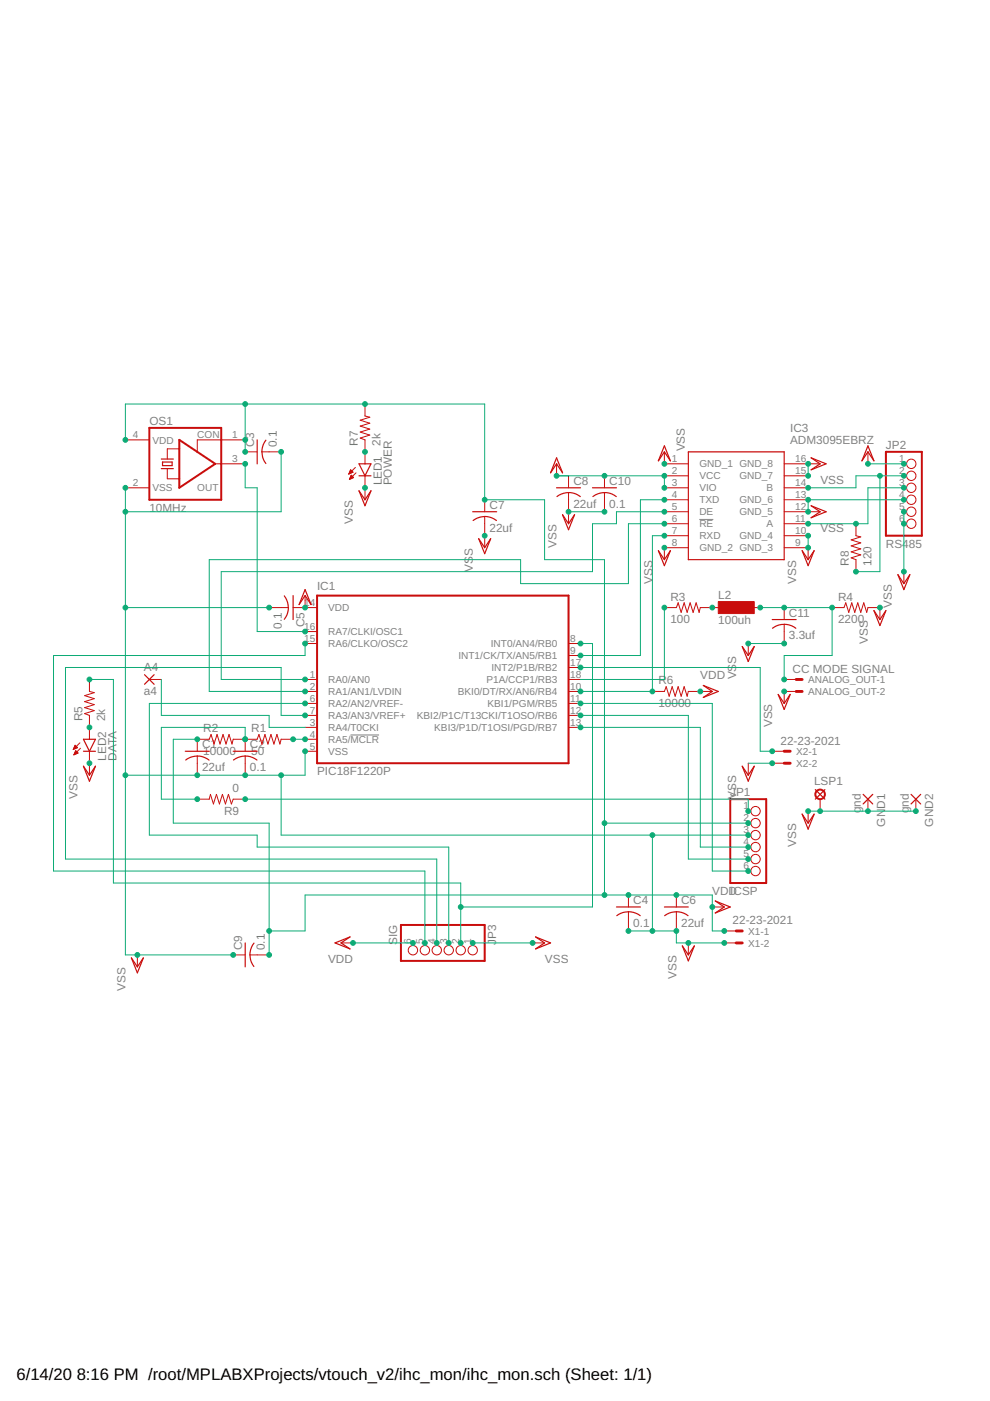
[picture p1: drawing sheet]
<svg xmlns="http://www.w3.org/2000/svg" width="210mm" height="297mm" viewBox="0 0 210 297" stroke-linecap="round" stroke-linejoin="round" font-family="sans-serif">
<path d="M148.3 110.1h2.9M74.3 155.8h6.1" fill="none" stroke="#808080" stroke-width=".21"/>
<g fill="none" stroke="#c90d0c" stroke-width=".42">
<path d="M31.7 90.7h15.2v15.3h-15.2zM38 93.3l7.6 5-7.6 5.1zM187.8 95.8h7.7v17.8h-7.7zM67.2 126.3h53.3v35.5h-53.3zM154.8 169.4h7.7v17.8h-7.7zM85 196.1h17.8v7.6h-17.8z"/>
<circle cx="173.9" cy="168.4" r="1.02"/>
</g>
<g fill="none" stroke="#c90d0c" stroke-width=".21">
<path d="M26.6 93.3h5.1M35.5 99.4v2.1h2.5M38 95.2h-2.5v2.1M45.6 98.3h6.4M52 93.3h-10.2v2.5M52 95.8h2.5M55.5 95.8h4.1M74.2 99.9h.4M74.3 99.8h.2M74.3 99.7h.1M74.3 99.6l.5 .5-.8 .4zM75.4 99.1l-1.4 1.4"/>
<path d="M77.4 85.7v2.5l1 .3-2 .6 2 .6-2 .6 2 .7-2 .6 2 .6-2 .7 1 .4v5M118 98.3v2.6M140.9 95.8v2.5h5M166.3 98.3h7.6M184 95.8v2.5M191.6 98.3h.6M26.6 103.4h5.1M74 100.5h.1M74 100.4h.2M74.1 100.3h.4M74.1 100.1h.7M74.1 101.6h.1"/>
<path d="M74.1 100h.6M74.1 101.5h.4M74.2 101.3h.6M74.3 101.2h.6M74.3 101.1h.5M74.4 101h.3M74.4 100.9h.2M75 101.3l-.5-.5-.4 .8M75 101.3l-.9 .3M75.5 100.2l-1.4 1.4M77.4 100.9v5.1M102.8 106v2.5"/>
<path d="M102.8 109.5v6.6M120.5 100.9v2.5M120.5 104.4v6.6M128.2 100.9v2.5M128.2 104.4v4.1M140.9 100.9h5M140.9 103.4h5M140.9 106h5M140.9 108.5h5M140.9 111h5M140.9 113.6h5M145.9 116.1h-5v2.6"/>
<path d="M166.3 100.9h5M166.3 103.4h5M166.3 106h5M166.3 108.5h7.6M166.3 111h5M166.3 113.6h5M166.3 116.1h5v2.6M181.5 111v2.6l1 .2-2 .7 2 .6-2 .6 2 .7-2 .6 2 .6-2 .7 1 .4v2.5M191.6 100.9h.6M191.6 103.4h.6M191.6 106h.6M191.6 108.5h.6"/>
<path d="M191.6 111h.6M57.1 128.8h4M62.1 128.8h5.1M64.7 136.4h2.5M64.7 133.9h2.5M64.7 126.3v2.5M120.5 136.4h2.6M120.5 139h2.6M140.9 128.8h2.5l.4-1 .6 2 .7-2 .6 2 .6-2 .7 2 .6-2 .6 2 .3-1h5.1M158.6 128.8h2.6M158.6 136.4v2.6M166.3 128.8v2.6"/>
<path d="M166.3 132.4v4M176.4 128.8h2.5l.4-1 .7 2 .6-2 .6 2 .7-2 .6 2 .6-2 .7 2 .2-1h2.6v2.6M191.6 121.2v2.5M15.6 158.9h.1M15.6 158.7h.3M15.7 158.6h.5M15.7 158.5h.7M15.7 160h.2M15.8 158.4h.5M15.8 159.9h.4M15.8 158.3h.4M15.8 159.7h.6"/>
<path d="M15.9 159.6h.6M15.9 158.2h.2M15.9 158l-.4 .9M15.9 158l.5 .5M15.9 158h.1M15.9 159.5h.5M16 159.4h.3M16 159.2h.1M16 159.2l.6 .5-.9 .3zM16.4 158.5l-.9 .4M16.9 157.5l-1.4 1.4M17.1 158.6l-1.4 1.4"/>
<path d="M19 144.1v2.5l1 .3-2.1 .6 2.1 .6-2.1 .7 2.1 .6-2.1 .6 2.1 .7-2.1 .6 1.1 .4v5M19 159.3v5.1M31.7 144.1h2.5M52 156.7v2.6M62.1 156.7h-2.5l-.2 1.1-.7-2.1-.6 2.1-.7-2.1-.6 2.1-.6-2.1-.7 2.1-.6-2.1-.4 1h-5.1l-.2 1.1-.6-2.1-.7 2.1-.6-2.1-.6 2.1-.7-2.1-.6 2.1-.7-2.1-.3 1h-2.6v2.6M64.7 149.1h2.5M64.7 151.7h2.5M64.7 154.2h2.5M64.7 156.7h2.5M64.7 159.3h2.5M64.7 144.1h2.5M64.7 146.6h2.5"/>
<path d="M120.5 149.1h2.6M120.5 151.7h2.6M120.5 154.2h2.6M120.5 141.5h2.6M120.5 144.1h2.6M120.5 146.6h2.6M138.3 146.6h2.6l.3-1 .7 2 .6-2 .7 2 .6-2 .6 2 .7-2 .6 2 .2-1h5.1M163.7 159.3h2.6M166.3 144.1h2.5M168.8 146.6h-2.5v2.5M41.8 160.3v4.1M41.8 169.4h2.6l.2-1 .7 2.1 .6-2.1 .6 2.1 .7-2.1 .6 2.1 .6-2.1 .7 2.1 .3-1.1h2.6"/>
<path d="M52 160.3v4.1M158.6 172h.6M158.6 174.5h.6M158.6 177.1h.6M158.6 179.6h.6M158.6 161.8v2.6M163.7 161.8h2.6M171.3 172v2.5M173.9 169.4v2.6M184 169.4v2.6M194.2 169.4v2.6M72.3 199.9h2.5"/>
<path d="M87.5 199.9v.6M90.1 199.9v.6M92.6 199.9v.6M95.1 199.9v.6M97.7 199.9v.6M100.2 199.9v.6M112.9 199.9h2.6M133.2 189.8v2.5M133.2 193.3v4.1M143.4 189.8v2.5M143.4 193.3v4.1M145.9 199.9v2.6"/>
<path d="M151 192.3h2.6M153.6 197.4h2.5M153.6 199.9h2.5M158.6 182.1h.6M158.6 184.7h.6M29.1 202.5v2.5M49.4 202.5h2.6M53 202.5h4.1"/>
<circle cx="193.2" cy="98.3" r=".99"/>
<circle cx="193.2" cy="106" r=".99"/>
<circle cx="193.2" cy="111" r=".99"/>
<circle cx="193.2" cy="100.9" r=".99"/>
<circle cx="193.2" cy="108.5" r=".99"/>
<circle cx="193.2" cy="103.4" r=".99"/>
<circle cx="160.2" cy="172" r=".99"/>
<circle cx="160.2" cy="174.5" r=".99"/>
<circle cx="160.2" cy="177.1" r=".99"/>
<circle cx="160.2" cy="179.6" r=".99"/>
<circle cx="160.2" cy="184.7" r=".99"/>
<circle cx="160.2" cy="182.1" r=".99"/>
<circle cx="87.5" cy="201.5" r=".99"/>
<circle cx="90.1" cy="201.5" r=".99"/>
<circle cx="92.6" cy="201.5" r=".99"/>
<circle cx="95.1" cy="201.5" r=".99"/>
<circle cx="97.7" cy="201.5" r=".99"/>
<circle cx="100.2" cy="201.5" r=".99"/>
</g>
<path d="M166.3 159.3h1.2M168.8 144.1h1.3M168.8 146.6h1.3M166.3 161.8h1.2M156.1 197.4h1.3M156.1 199.9h1.3" fill="none" stroke="#c90d0c" stroke-width=".61"/>
<g fill="none" stroke="#c90d0c" stroke-width=".25">
<path d="M34.2 99.4h2.5M34.2 97.3h2.5M34.5 98h2v.7h-2zM54.5 93.3v5M55.5 95.8l.2 1.1 .7 1.4M56.4 93.3l-.6 .9-.3 1.6M76.1 98.3h2.6l-1.3 2.6zM118 97.1l1.3 3.1-1.3-1.9-1.3 1.9zM140.9 94.5l1.2 3.2-1.2-1.9-1.3 1.9zM145.9 95.8h20.4v22.9h-20.4zM172 97.1l3.2 1.2-3.2 1.3 1.9-1.3zM184 94.5l1.3 3.2-1.3-1.9-1.2 1.9z"/>
<path d="M76.1 100.9h2.6M76.1 104.1l1.3 1.9 1.3-1.9-1.3 3.1zM100.2 108.5h5.1M100.3 110.4a4 4 0 0 1 5 0M101.5 114.2l1.3 1.9 1.2-1.9-1.2 3.2zM118 103.4h5.1M118.1 105.3a4 4 0 0 1 4.9 0M119.3 109.1l1.2 1.9 1.3-1.9-1.3 3.2zM125.6 103.4h5.1M125.7 105.3a4 4 0 0 1 5 0M139.6 116.8l1.3 1.9 1.2-1.9-1.2 3.1zM170.1 116.8l1.2 1.9 1.3-1.9-1.3 3.1z"/>
<path d="M172 107.2l3.2 1.3-3.2 1.3 1.9-1.3zM60.3 126.3l.7 1.5 .1 1M61.2 128.8l-.4 1.6-.5 .9M62.1 126.3v5.1M64.7 125l1.3 3.2-1.3-1.9-1.3 1.9zM157.4 137.1l1.2 1.9 1.3-1.9-1.3 3.2zM163.7 131.4h5.1M163.8 133.2a4 4 0 0 1 4.9 0M185.3 129.5l1.3 1.9 1.2-1.9-1.2 3.1zM190.4 121.8l1.2 1.9 1.3-1.9-1.3 3.2zM17.7 159.3h2.5M17.7 156.7h2.5l-1.2 2.6z"/>
<path d="M30.6 143l2.1 2.1M32.7 143l-2.1 2.1M39.3 159.3h5.1M49.4 159.3h5.1M149.1 145.3l3.2 1.3-3.2 1.3 1.9-1.3zM165 147.2l1.3 1.9 1.2-1.9-1.2 3.2zM17.7 162.5l1.3 1.9 1.2-1.9-1.2 3.1zM39.4 161.1a4 4 0 0 1 4.9 0M49.5 161.1a4.1 4.1 0 0 1 5 0M157.4 162.5l1.2 1.9 1.3-1.9-1.3 3.1zM170.1 172.6l1.2 1.9 1.3-1.9-1.3 3.2zM172.9 167.4l2 2"/>
<path d="M174.9 167.4l-2 2M183 168.4l2 2.1M185 168.4l-2 2.1M193.2 168.4l2 2.1M195.2 168.4l-2 2.1M52 199.9v5.1M53.8 200a4 4 0 0 0 0 4.9M71 199.9l3.2-1.3-1.9 1.3 1.9 1.3zM113.6 198.6l3.1 1.3-3.1 1.3 1.9-1.3zM130.7 192.3h5.1M130.8 194.1a4.1 4.1 0 0 1 4.9 0M140.9 192.3h5"/>
<path d="M140.9 194.1a4 4 0 0 1 5 0M151.7 191l3.1 1.3-3.1 1.3 1.9-1.3zM27.9 203.1l1.2 1.9 1.3-1.9-1.3 3.2zM144.7 200.6l1.2 1.9 1.3-1.9-1.3 3.1z"/>
</g>
<path d="M152.3 127.6h7.6v2.5h-7.6z" fill="#c90d0c" stroke="#c90d0c" stroke-width=".21"/>
<g fill="none" stroke="#0dab76" stroke-width=".21">
<path d="M26.6 93.3v-7.6h76.2v20.3h12.7v12.7h12.7v71.1M52 98.3v5.1h2.5v30.5h10.2M52 85.7v10.1M59.6 95.8v12.7h-33M171.3 98.3v2.6M184 98.3h7.6M26.6 103.4v99.1h22.8M118 100.9h22.9v2.5M120.5 108.5h7.7M140.9 111h-7.7v12.7h-22.8v-5h-66v27.9h20.3M140.9 106h-5.1v33h-12.7M140.9 108.5h-10.2v2.5h-5.1v10.2h-78.7v22.9h17.8"/>
<path d="M140.9 113.6h-2.6v33h-15.2M171.3 113.6v2.5M186.6 100.9v20.3h-5.1M191.6 100.9h-10.1v2.5h-10.2M191.6 103.4h-7.6v7.6h-12.7M191.6 106h-20.3v2.5M191.6 108.5v12.7M26.6 128.8h30.5M64.7 136.4v2.6h-53.4v45.7h78.8v15.2M123.1 136.4h2.5v55.9h-27.9M140.9 128.8v15.3h-17.8M158.6 136.4h7.7"/>
<path d="M161.2 128.8h15.2v10.2h-10.1v5.1M19 144.1h5v43.1h73.7v12.7M34.2 144.1v7.6h22.9v2.5h7.6M41.8 156.7h-5.1v17.8h20.4v28M52 156.7v-2.5h-17.8v15.2h7.6M62.1 156.7h2.6M64.7 149.1h-33v28h22.8v2.5h40.6v20.3M64.7 151.7h-5.1v-10.2h-45.7v40.6h78.7v17.8M64.7 159.3v5.1h-38.1M123.1 149.1h27.9v35.6h7.6M123.1 151.7h22.8v30.4h12.7M123.1 154.2h25.4v25.4h10.1"/>
<path d="M123.1 141.5h38.1v17.8h2.5M52 169.4h106.6v2.6M59.6 164.4v12.7h99M128.2 174.5h30.4M138.3 177.1v20.3M158.6 161.8h5.1M171.3 172h22.9M57.1 197.4h7.6v-7.6h86.3v7.6h2.6M74.8 199.9h12.7M100.2 199.9h12.7M133.2 197.4h10.2v2.5h10.2"/>
</g>
<g fill="#0dab76" stroke="#0dab76" stroke-width=".21">
<circle cx="64.7" cy="156.7" r=".51"/>
<circle cx="62.1" cy="156.7" r=".51"/>
<circle cx="123.1" cy="149.1" r=".51"/>
<circle cx="158.6" cy="184.7" r=".51"/>
<circle cx="123.1" cy="151.7" r=".51"/>
<circle cx="158.6" cy="182.1" r=".51"/>
<circle cx="123.1" cy="154.2" r=".51"/>
<circle cx="158.6" cy="179.6" r=".51"/>
<circle cx="64.7" cy="133.9" r=".51"/>
<circle cx="52" cy="98.3" r=".51"/>
<circle cx="57.1" cy="197.4" r=".51"/>
<circle cx="128.2" cy="189.8" r=".51"/>
<circle cx="128.2" cy="174.5" r=".51"/>
<circle cx="52" cy="85.7" r=".51"/>
<circle cx="158.6" cy="174.5" r=".51"/>
<circle cx="153.6" cy="197.4" r=".51"/>
<circle cx="151" cy="192.3" r=".51"/>
<circle cx="133.2" cy="189.8" r=".51"/>
<circle cx="143.4" cy="189.8" r=".51"/>
<circle cx="102.8" cy="106" r=".51"/>
<circle cx="41.8" cy="156.7" r=".51"/>
<circle cx="57.1" cy="202.5" r=".51"/>
<circle cx="26.6" cy="93.3" r=".51"/>
<circle cx="52" cy="93.3" r=".51"/>
<circle cx="52" cy="95.8" r=".51"/>
<circle cx="77.4" cy="85.7" r=".51"/>
<circle cx="64.7" cy="128.8" r=".51"/>
<circle cx="118" cy="100.9" r=".51"/>
<circle cx="128.2" cy="100.9" r=".51"/>
<circle cx="140.9" cy="103.4" r=".51"/>
<circle cx="140.9" cy="100.9" r=".51"/>
<circle cx="191.6" cy="98.3" r=".51"/>
<circle cx="184" cy="98.3" r=".51"/>
<circle cx="148.5" cy="146.6" r=".51"/>
<circle cx="74.8" cy="199.9" r=".51"/>
<circle cx="87.5" cy="199.9" r=".51"/>
<circle cx="26.6" cy="128.8" r=".51"/>
<circle cx="26.6" cy="108.5" r=".51"/>
<circle cx="26.6" cy="164.4" r=".51"/>
<circle cx="59.6" cy="164.4" r=".51"/>
<circle cx="158.6" cy="177.1" r=".51"/>
<circle cx="64.7" cy="159.3" r=".51"/>
<circle cx="138.3" cy="177.1" r=".51"/>
<circle cx="138.3" cy="197.4" r=".51"/>
<circle cx="153.6" cy="199.9" r=".51"/>
<circle cx="145.9" cy="199.9" r=".51"/>
<circle cx="29.1" cy="202.5" r=".51"/>
<circle cx="143.4" cy="197.4" r=".51"/>
<circle cx="52" cy="164.4" r=".51"/>
<circle cx="41.8" cy="164.4" r=".51"/>
<circle cx="49.4" cy="202.5" r=".51"/>
<circle cx="133.2" cy="197.4" r=".51"/>
<circle cx="59.6" cy="95.8" r=".51"/>
<circle cx="57.1" cy="128.8" r=".51"/>
<circle cx="26.6" cy="103.4" r=".51"/>
<circle cx="163.7" cy="161.8" r=".51"/>
<circle cx="102.8" cy="113.6" r=".51"/>
<circle cx="140.9" cy="116.1" r=".51"/>
<circle cx="171.3" cy="116.1" r=".51"/>
<circle cx="171.3" cy="113.6" r=".51"/>
<circle cx="171.3" cy="108.5" r=".51"/>
<circle cx="171.3" cy="106" r=".51"/>
<circle cx="191.6" cy="106" r=".51"/>
<circle cx="171.3" cy="98.3" r=".51"/>
<circle cx="171.3" cy="100.9" r=".51"/>
<circle cx="140.9" cy="98.3" r=".51"/>
<circle cx="120.5" cy="108.5" r=".51"/>
<circle cx="128.2" cy="108.5" r=".51"/>
<circle cx="166.3" cy="146.6" r=".51"/>
<circle cx="166.3" cy="136.4" r=".51"/>
<circle cx="158.6" cy="136.4" r=".51"/>
<circle cx="186.6" cy="128.8" r=".51"/>
<circle cx="112.9" cy="199.9" r=".51"/>
<circle cx="100.2" cy="199.9" r=".51"/>
<circle cx="191.6" cy="121.2" r=".51"/>
<circle cx="191.6" cy="108.5" r=".51"/>
<circle cx="191.6" cy="111" r=".51"/>
<circle cx="171.3" cy="172" r=".51"/>
<circle cx="173.9" cy="172" r=".51"/>
<circle cx="184" cy="172" r=".51"/>
<circle cx="194.2" cy="172" r=".51"/>
<circle cx="19" cy="161.8" r=".51"/>
<circle cx="77.4" cy="103.4" r=".51"/>
<circle cx="123.1" cy="141.5" r=".51"/>
<circle cx="163.7" cy="159.3" r=".51"/>
<circle cx="158.6" cy="172" r=".51"/>
<circle cx="52" cy="169.4" r=".51"/>
<circle cx="140.9" cy="113.6" r=".51"/>
<circle cx="123.1" cy="146.6" r=".51"/>
<circle cx="138.3" cy="146.6" r=".51"/>
<circle cx="140.9" cy="106" r=".51"/>
<circle cx="123.1" cy="139" r=".51"/>
<circle cx="140.9" cy="108.5" r=".51"/>
<circle cx="64.7" cy="144.1" r=".51"/>
<circle cx="140.9" cy="111" r=".51"/>
<circle cx="64.7" cy="146.6" r=".51"/>
<circle cx="171.3" cy="103.4" r=".51"/>
<circle cx="191.6" cy="100.9" r=".51"/>
<circle cx="186.6" cy="100.9" r=".51"/>
<circle cx="181.5" cy="121.2" r=".51"/>
<circle cx="171.3" cy="111" r=".51"/>
<circle cx="191.6" cy="103.4" r=".51"/>
<circle cx="181.5" cy="111" r=".51"/>
<circle cx="176.4" cy="128.8" r=".51"/>
<circle cx="166.3" cy="144.1" r=".51"/>
<circle cx="161.2" cy="128.8" r=".51"/>
<circle cx="166.3" cy="128.8" r=".51"/>
<circle cx="140.9" cy="128.8" r=".51"/>
<circle cx="97.7" cy="199.9" r=".51"/>
<circle cx="123.1" cy="136.4" r=".51"/>
<circle cx="97.7" cy="192.3" r=".51"/>
<circle cx="19" cy="144.1" r=".51"/>
<circle cx="64.7" cy="149.1" r=".51"/>
<circle cx="95.1" cy="199.9" r=".51"/>
<circle cx="92.6" cy="199.9" r=".51"/>
<circle cx="64.7" cy="151.7" r=".51"/>
<circle cx="90.1" cy="199.9" r=".51"/>
<circle cx="64.7" cy="136.4" r=".51"/>
<circle cx="151" cy="128.8" r=".51"/>
<circle cx="19" cy="154.2" r=".51"/>
<circle cx="77.4" cy="95.8" r=".51"/>
<circle cx="52" cy="156.7" r=".51"/>
<circle cx="41.8" cy="169.4" r=".51"/>
</g>
<g font-size="3.5">
<text x="3.5" y="292.5">6/14/20</text>
<text x="16.3" y="292.5">8:16 PM /root/MPLABXProjects/vtouch_v2/ihc_mon/ihc_mon.sch (Sheet: 1/1)</text>
</g>
<g font-size="2.5" fill="#808080">
<text x="31.7" y="90.1">OS1</text>
<text x="53.9" y="94.8" transform="rotate(-90 53.9 94.8)">C3</text>
<text x="58.7" y="94.8" transform="rotate(-90 58.7 94.8)">0.1</text>
<text x="75.9" y="94.5" transform="rotate(-90 75.9 94.5)">R7</text>
<text x="80.7" y="94.5" transform="rotate(-90 80.7 94.5)">2k</text>
<text x="145.2" y="95.7" transform="rotate(-90 145.2 95.7)">VSS</text>
<text x="167.5" y="94.2">ADM3095EBRZ</text>
<text x="167.5" y="91.6">IC3</text>
<text x="187.8" y="95.2">JP2</text>
<text x="80.9" y="102.9" transform="rotate(-90 80.9 102.9)">LED1</text>
<text x="83.1" y="102.9" transform="rotate(-90 83.1 102.9)">POWER</text>
<text x="103.8" y="107.9">C7</text>
<text x="121.6" y="107.6">22uf</text>
<text x="121.6" y="102.8">C8</text>
<text x="129.2" y="107.6">0.1</text>
<text x="129.2" y="102.8">C10</text>
<text x="174" y="102.7">VSS</text>
<text x="31.7" y="108.5">10MHz</text>
<text x="74.8" y="111" transform="rotate(-90 74.8 111)">VSS</text>
<text x="103.8" y="112.7">22uf</text>
<text x="174" y="112.8">VSS</text>
<text x="118" y="116.1" transform="rotate(-90 118 116.1)">VSS</text>
<text x="180" y="119.9" transform="rotate(-90 180 119.9)">R8</text>
<text x="184.8" y="119.9" transform="rotate(-90 184.8 119.9)">120</text>
<text x="187.8" y="116.1">RS485</text>
<text x="67.2" y="125">IC1</text>
<text x="100.2" y="121.2" transform="rotate(-90 100.2 121.2)">VSS</text>
<text x="138.3" y="123.7" transform="rotate(-90 138.3 123.7)">VSS</text>
<text x="168.8" y="123.7" transform="rotate(-90 168.8 123.7)">VSS</text>
<text x="142.1" y="127.3">R3</text>
<text x="152.3" y="127">L2</text>
<text x="167.3" y="130.7">C11</text>
<text x="177.7" y="127.3">R4</text>
<text x="189.1" y="128.8" transform="rotate(-90 189.1 128.8)">VSS</text>
<text x="59.7" y="133.3" transform="rotate(-90 59.7 133.3)">0.1</text>
<text x="64.6" y="133" transform="rotate(-90 64.6 133)">C5</text>
<text x="142.1" y="132.1">100</text>
<text x="152.3" y="132.4">100uh</text>
<text x="167.3" y="135.5">3.3uf</text>
<text x="177.7" y="132.1">2200</text>
<text x="184" y="136.4" transform="rotate(-90 184 136.4)">VSS</text>
<text x="30.5" y="142.2">A4</text>
<text x="168" y="142.7">CC MODE SIGNAL</text>
<text x="30.5" y="147.4">a4</text>
<text x="139.6" y="149.9">10000</text>
<text x="139.6" y="145.1">R6</text>
<text x="148.5" y="144.1">VDD</text>
<text x="156.1" y="144.1" transform="rotate(-90 156.1 144.1)">VSS</text>
<text x="17.5" y="152.9" transform="rotate(-90 17.5 152.9)">R5</text>
<text x="22.3" y="152.9" transform="rotate(-90 22.3 152.9)">2k</text>
<text x="43.1" y="155.3">R2</text>
<text x="53.3" y="155.3">R1</text>
<text x="163.7" y="154.2" transform="rotate(-90 163.7 154.2)">VSS</text>
<text x="22.5" y="161.3" transform="rotate(-90 22.5 161.3)">LED2</text>
<text x="24.7" y="161.3" transform="rotate(-90 24.7 161.3)">DATA</text>
<text x="42.8" y="158.7">C1</text>
<text x="43.1" y="160.1">10000</text>
<text x="53" y="158.7">C2</text>
<text x="53.3" y="160.1">50</text>
<text x="165.5" y="157.9">22-23-2021</text>
<text x="42.8" y="163.5">22uf</text>
<text x="49.3" y="167.9">0</text>
<text x="53" y="163.5">0.1</text>
<text x="67.2" y="164.4">PIC18F1220P</text>
<text x="172.6" y="166.5">LSP1</text>
<text x="16.4" y="169.4" transform="rotate(-90 16.4 169.4)">VSS</text>
<text x="47.5" y="172.7">R9</text>
<text x="154.8" y="168.8">JP1</text>
<text x="156.1" y="169.4" transform="rotate(-90 156.1 169.4)">VSS</text>
<text x="182.5" y="172.5" transform="rotate(-90 182.5 172.5)">gnd</text>
<text x="187.7" y="171.5" transform="rotate(-90 187.7 171.5)">D1</text>
<text x="192.7" y="172.5" transform="rotate(-90 192.7 172.5)">gnd</text>
<text x="168.8" y="179.6" transform="rotate(-90 168.8 179.6)">VSS</text>
<text x="187.7" y="175.2" transform="rotate(-90 187.7 175.2)">GN</text>
<text x="197.8" y="175.2" transform="rotate(-90 197.8 175.2)">GND2</text>
<text x="134.3" y="191.7">C4</text>
<text x="144.4" y="191.7">C6</text>
<text x="151" y="189.8">VDD</text>
<text x="154.8" y="189.8">ICSP</text>
<text x="134.3" y="196.5">0.1</text>
<text x="144.4" y="196.5">22uf</text>
<text x="155.3" y="196">22-23-2021</text>
<text x="51.3" y="201.4" transform="rotate(-90 51.3 201.4)">C9</text>
<text x="56.2" y="201.4" transform="rotate(-90 56.2 201.4)">0.1</text>
<text x="84.2" y="200.4" transform="rotate(-90 84.2 200.4)">SIG</text>
<text x="105.2" y="200.4" transform="rotate(-90 105.2 200.4)">JP3</text>
<text x="69.6" y="204.2">VDD</text>
<text x="115.6" y="204.2">VSS</text>
<text x="143.4" y="207.5" transform="rotate(-90 143.4 207.5)">VSS</text>
<text x="26.6" y="210.1" transform="rotate(-90 26.6 210.1)">VSS</text>
</g>
<g font-size="2.1" fill="#808080">
<text x="28.1" y="92.9">4</text>
<text x="32.3" y="94">VDD</text>
<text x="41.8" y="92.8">CON</text>
<text x="49.2" y="92.9">1</text>
<text x="49.2" y="98">3</text>
<text x="142.4" y="98">1</text>
<text x="142.4" y="100.5">2</text>
<text x="148.3" y="99.1">GND_1 GND_8</text>
<text x="148.3" y="101.6">VCC</text>
<text x="156.8" y="101.6">GND_7</text>
<text x="168.6" y="98">16</text>
<text x="168.6" y="100.5">15</text>
<text x="190.7" y="98">1</text>
<text x="190.7" y="100.5">2</text>
<text x="28.1" y="103.1">2</text>
<text x="32.3" y="104.2">VSS</text>
<text x="41.8" y="104.2">OUT</text>
<text x="142.4" y="103.1">3</text>
<text x="142.4" y="105.6">4</text>
<text x="148.3" y="104.2">VIO</text>
<text x="148.3" y="106.7">TXD</text>
<text x="156.8" y="106.7">GND_6</text>
<text x="162.5" y="104.2">B</text>
<text x="168.6" y="103.1">14</text>
<text x="168.6" y="105.6">13</text>
<text x="190.7" y="103.1">3</text>
<text x="190.7" y="105.6">4</text>
<text x="142.4" y="108.1">5</text>
<text x="142.4" y="110.7">6</text>
<text x="142.4" y="113.2">7</text>
<text x="148.3" y="109.3">DE</text>
<text x="148.3" y="111.8">RE</text>
<text x="156.8" y="109.3">GND_5</text>
<text x="162.5" y="111.8">A</text>
<text x="168.6" y="108.1">12</text>
<text x="168.6" y="110.7">11</text>
<text x="168.6" y="113.2">10</text>
<text x="190.7" y="108.1">5</text>
<text x="190.7" y="110.7">6</text>
<text x="142.4" y="115.8">8</text>
<text x="148.3" y="114.3">RXD</text>
<text x="148.3" y="116.9">GND_2 GND_3</text>
<text x="156.8" y="114.3">GND_4</text>
<text x="168.6" y="115.8">9</text>
<text x="64.5" y="128.5">14</text>
<text x="69.6" y="129.6">VDD</text>
<text x="64.5" y="136.1">15</text>
<text x="64.5" y="133.5">16</text>
<text x="69.6" y="137.2">RA6/CLKO/OSC2</text>
<text x="69.6" y="134.7">RA7/CLKI/OSC1</text>
<text x="104.1" y="137.2">INT0/AN4/RB0</text>
<text x="120.9" y="136.1">8</text>
<text x="65.7" y="143.7">1</text>
<text x="97.2" y="139.7">INT1/CK/TX/AN5/RB1</text>
<text x="104.2" y="142.3">INT2/P1B/RB2</text>
<text x="120.9" y="138.6">9</text>
<text x="120.9" y="141.2">17</text>
<text x="120.9" y="143.7">18</text>
<text x="65.7" y="148.8">6</text>
<text x="65.7" y="146.2">2</text>
<text x="69.6" y="149.9">RA2/AN2/VREF-</text>
<text x="69.6" y="144.8">RA0/AN0</text>
<text x="69.6" y="147.4">RA1/AN1/LVDIN</text>
<text x="97.1" y="147.4">BKI0/DT/RX/AN6/RB4</text>
<text x="103.1" y="144.8">P1A/CCP1/RB3</text>
<text x="103.4" y="149.9">KBI1/PGM/RB5</text>
<text x="120.9" y="146.2">10</text>
<text x="120.9" y="148.8">11</text>
<text x="171.3" y="144.8">ANALOG_OUT-1</text>
<text x="171.3" y="147.4">ANALOG_OUT-2</text>
<text x="65.7" y="151.3">7</text>
<text x="65.7" y="153.9">3</text>
<text x="69.6" y="152.4">RA3/AN3/VREF+</text>
<text x="69.6" y="155">RA4/T0CKI</text>
<text x="88.4" y="152.4">KBI2/P1C/T13CKI/T1OSO/RB6</text>
<text x="92.1" y="155">KBI3/P1D/T1OSI/PGD/RB7</text>
<text x="120.9" y="151.3">12</text>
<text x="120.9" y="153.9">13</text>
<text x="65.7" y="156.4">4</text>
<text x="65.7" y="158.9">5</text>
<text x="69.6" y="157.5">RA5/MCLR</text>
<text x="69.6" y="160.1">VSS</text>
<text x="168.8" y="160.1">X2-1</text>
<text x="168.8" y="162.6">X2-2</text>
<text x="157.7" y="171.6">1</text>
<text x="157.7" y="174.2">2</text>
<text x="157.7" y="176.7">3</text>
<text x="157.7" y="179.2">4</text>
<text x="157.7" y="181.8">5</text>
<text x="157.7" y="184.3">6</text>
<text x="87.2" y="200.1" transform="rotate(-90 87.2 200.1)">6</text>
<text x="89.7" y="200.1" transform="rotate(-90 89.7 200.1)">5</text>
<text x="92.3" y="200.1" transform="rotate(-90 92.3 200.1)">4</text>
<text x="94.8" y="200.1" transform="rotate(-90 94.8 200.1)">3</text>
<text x="97.3" y="200.1" transform="rotate(-90 97.3 200.1)">2</text>
<text x="99.9" y="200.1" transform="rotate(-90 99.9 200.1)">1</text>
<text x="158.6" y="198.1">X1-1</text>
<text x="158.6" y="200.7">X1-2</text>
</g>
</svg>
